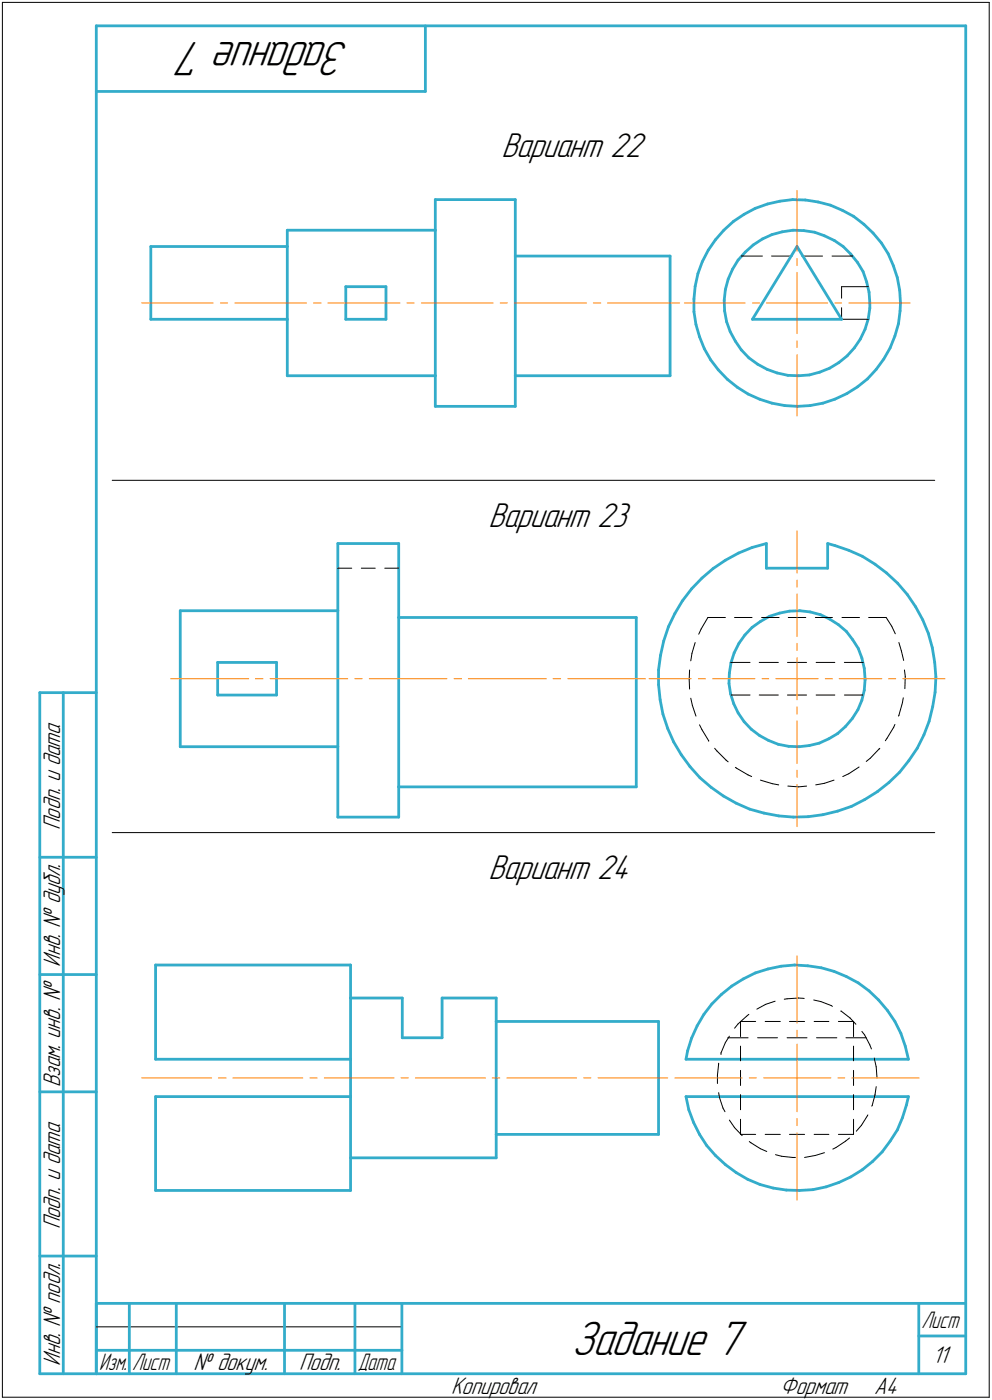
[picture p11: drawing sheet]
<svg xmlns="http://www.w3.org/2000/svg" width="211mm" height="298mm" viewBox="0 0 211 298" stroke-linecap="round" stroke-linejoin="round" font-family="sans-serif">
<g fill="none" stroke="#000" stroke-width=".21">
<path d="M.5 .5v297zM.5 .5h210zM210.5 .5v297zM157.7 54.5h4.5zM164.2 54.5h4.4zM170.6 54.5h4.4zM177 54.5h4.4zM179.1 61h5.6zM179.1 61v2.5zM179.1 65.5v2.5zM179.1 68h5.6zM23.9 102.3h175z"/>
<path d="M71.9 121h2.9zM76.9 121h2.9zM81.9 121h2.9zM147.2 139.1l-.2 1.6zM147.9 136.8l-.7 2.3zM149.2 133.9l-.5 1.1zM150.6 131.5h3.7zM150.6 131.5l-1.4 2.4zM156.3 131.5h3.7zM162.1 131.5h3.7zM167.7 131.5h3.7zM173.5 131.5h3.6z"/>
<path d="M179.2 131.5h3.7zM184.8 131.5h3.8zM188.6 131.5l1.1 1.8zM189.7 133.3l.8 1.7zM191.3 136.8l.5 1.7zM191.8 138.5l.5 2.1zM146.6 144.7l.1 2zM146.7 142.7l-.1 2zM147 148.7l.3 1.5zM147.3 150.2l.8 2.3zM148.8 154.3l.6 1.1zM149.4 155.4l1.4 2.3z"/>
<path d="M150.8 157.7h.1M152.1 159.3l.5 .6zM152.6 159.9l1.9 2zM155.5 141.1h4.1zM155.5 148h4.1zM161.5 141.1h4.1zM161.5 148h4.1zM167.6 141.1h4zM167.6 148h4zM173.7 141.1h3.9zM173.7 148h3.9zM179.7 141.1h3.9z"/>
<path d="M179.7 148h3.9zM187 159.5l-1.8 2zM187.2 159.3l-.2 .2zM188.7 157.2l-.3 .5zM190.2 154.9l-1.5 2.3zM190.4 154.3l-.2 .6zM191.3 152.3l-.1 .2zM192 149.6l-.7 2.7zM192.2 148.6l-.2 1zM192.4 142.7l.2 1.3zM192.6 144l-.1 2.6zM23.9 177.3h175z"/>
<path d="M154.5 161.9l.4 .3zM156.5 163.4l.2 .2zM156.7 163.6l2.5 1.4zM159.2 165l.7 .4zM161.8 166.1l2.5 .8zM164.3 166.9l1.4 .2zM167.6 167.4l2.3 .2zM169.9 167.6l1.7-.2zM173.6 167.1l1.8-.3zM175.4 166.8l2.1-.7zM179.3 165.4l1.3-.6zM180.6 164.8l2.2-1.5z"/>
<path d="M184.3 162.1l.9-.6zM157.1 218l1.7-1.6zM157.1 218l-.8 .9zM157.6 217.5v3.2zM157.6 217.5h3.2zM158.8 216.4l.5-.4zM161 214.9l1.9-1zM162.8 217.5h3.2zM162.9 213.9l2-.7zM166.9 212.8l.6-.1zM167.5 212.7l2.4-.2zM168 217.5h3.2z"/>
<path d="M169.9 212.5l1.2 .1zM173.1 212.9l1.6 .4zM173.2 217.5h3.2zM174.7 213.3l2.2 .8zM176.9 214.1l.2 .2zM178.4 217.5h3.2zM179 215.3h.1M179 215.3l1.8 1.4zM180.8 216.7l1.3 1.4zM181.6 217.5v3.2zM183.4 219.6l.6 .8zM152.7 228.9v1.8z"/>
<path d="M152.9 226.4v.2zM152.9 226.6l-.2 2.3zM152.9 232.7l.2 1zM153.1 233.7l.7 2.3zM153.4 224.2v.3zM153.8 236l.5 .7zM154.3 222l-.9 2.2zM154.9 221h4.3zM155.2 220.6l-.9 1.4zM155.2 238.5l1.1 1.6zM157.6 222.8v3.1zM157.6 227.9v3.2z"/>
<path d="M157.6 233.1v3.2zM157.6 238.3v3.3zM161.2 221h4.2zM167.5 221h4.2zM173.7 221h4.4zM180 221h4.3zM181.6 238.3v3.3zM181.6 233.1v3.2zM181.6 227.9v3.2zM181.6 222.8v3.1zM183.3 239.6l-1.1 1.3zM184 220.4l1.1 2.1z"/>
<path d="M184.6 237.6l-1.3 2zM184.7 237.4l-.1 .2zM185.1 222.5l.3 .9zM185.6 235.4l-.1 .1zM186 225.3l.4 1.9zM186.2 233.1l-.6 2.3zM186.4 227.2l.2 2.3zM186.4 231.4l-.2 1.7zM156.3 240.1l1.6 1.7zM157.6 241.6h3.2zM159.4 243.1l.4 .2zM159.8 243.3l2 1.3z"/>
<path d="M161.8 244.6l1.4 .6zM162.8 241.6h3.2zM165 245.9l1.3 .3zM166.3 246.2l2.4 .3zM168 241.6h3.2zM168.7 246.5h.5zM171.2 246.5l2.3-.5zM173.2 241.6h3.2zM173.5 246l1.9-.6zM177.2 244.7l.7-.4zM177.9 244.3l2-1.3zM178.4 241.6h3.2z"/>
<path d="M179.9 243l.9-.7zM.5 297.5h210zM20.5 282.5h65z"/>
</g>
<g fill="none" stroke="#33acca" stroke-width=".59">
<path d="M20.5 5.5v287zM20.5 5.5h185zM20.5 19.5h70zM90.5 5.5v14zM205.5 5.5v287zM32.1 52.5h29zM32.1 52.5v15.5zM61.1 49h31.5zM61.1 49v3.5zM61.1 52.5v15.5zM92.6 42.5h17zM92.6 42.5v6.5z"/>
<path d="M92.6 49v31zM109.6 54.5h33zM109.6 42.5v12zM109.6 54.5v25.5zM142.6 54.5v25.5zM148.5 58.3l-.6 2.7zM149.4 55.7l-.9 2.6zM150.7 53.3l-1.3 2.4zM152.2 51.1l-1.5 2.2zM154 49l2-1.8zM154 49l-1.8 2.1zM154.9 59.4l-.6 2.2z"/>
<path d="M155.9 57.3l-1 2.1zM156 47.2l2.3-1.6zM157.1 55.4l-1.2 1.9zM158.3 45.6l2.4-1.2zM158.6 53.7l1.7-1.5zM158.6 53.7l-1.5 1.7zM160.3 52.2l1.9-1.3zM160.7 44.4l2.6-1zM162.2 50.9l2.1-.9zM163.3 43.4l2.6-.6zM164.3 50l2.2-.6zM165.9 42.8l2.8-.3z"/>
<path d="M166.5 49.4l2.2-.4zM168.7 42.5l2.7 .1zM168.7 49l2.3 .1zM169.6 52.5l-9.5 15.5zM169.6 52.5l9.5 15.5zM171 49.1l2.3 .3zM171.4 42.6l2.7 .4zM173.3 49.4l2.1 .8zM174.1 43l2.6 .7zM175.4 50.2l2.1 1zM176.7 43.7l2.5 1.1zM177.5 51.2l1.9 1.3z"/>
<path d="M179.2 44.8l2.4 1.3zM179.4 52.5l1.6 1.6zM181 54.1l1.5 1.8zM181.6 46.1l2.2 1.7zM182.5 55.9l1.1 1.9zM183.6 57.8l.8 2.2zM183.8 47.8l2 1.8zM185.8 49.6l1.7 2.1zM187.5 51.7l1.5 2.3zM189 54l1.1 2.6zM190.1 56.6l.8 2.5zM190.9 59.1l.5 2.7z"/>
<path d="M32.1 68h29zM61.1 68v12zM73.6 61v7zM73.6 68h8.5zM73.6 61h8.5zM82.1 61v7zM147.7 63.7v2.7zM147.7 66.4l.4 2.7zM147.9 61l-.2 2.7zM148.1 69.1l.7 2.6zM148.8 71.7l1.1 2.6zM149.9 74.3l1.3 2.3z"/>
<path d="M151.2 76.6l1.6 2.1zM152.8 78.7l2 2.1zM154.1 63.9l.1 2.3zM154.2 66.2l.4 2.3zM154.3 61.6l-.2 2.3zM154.6 68.5l.8 2.1zM155.4 70.6l1.1 2zM156.5 72.6l1.2 1.9zM157.7 74.5l1.6 1.7zM159.3 76.2l1.9 1.4zM160.1 68h19zM161.2 77.6l2 1.1z"/>
<path d="M163.2 78.7l2.2 .7zM165.4 79.4l2.2 .5zM167.6 79.9l2.3 .1zM172.2 79.8l2.2-.6zM174.4 79.2l2.1-.8zM176.5 78.4l2-1.2zM178.5 77.2l1.8-1.4zM181.8 74.1l-1.5 1.7zM183 72.2l-1.2 1.9zM184.1 70.1l-1.1 2.1zM184.4 60l.5 2.2zM184.7 67.9l-.6 2.2z"/>
<path d="M184.9 62.2l.2 2.3zM185.1 65.6l-.4 2.3zM185.1 64.5v1.1zM186.4 78.7l-1.8 2zM188 76.5l-1.6 2.2zM189.4 74.1l-1.4 2.4zM190.4 71.5l-1 2.6zM191.2 68.9l-.8 2.6zM191.4 61.8l.2 2.7zM191.5 66.2l-.3 2.7zM191.6 64.5l-.1 1.7zM61.1 80h31.5z"/>
<path d="M92.6 80v6.5zM92.6 86.5h17zM109.6 80v6.5zM109.6 80h33zM154.8 80.8l2.1 1.7zM156.9 82.5l2.3 1.4zM159.2 83.9l2.4 1.1zM161.6 85l2.7 .9zM164.3 85.9l2.7 .5zM167 86.4l2.7 .1zM169.7 86.5l2.7-.1zM169.9 80l2.3-.2z"/>
<path d="M172.4 86.4l2.7-.5zM175.1 85.9l2.5-.9zM177.6 85l2.6-1.2zM180.2 83.8l2.3-1.4zM182.5 82.4l2.1-1.7zM71.9 115.7h12.9zM71.9 115.7v14.3zM84.8 115.7v15.8zM154.3 119.3l2.8-1.5zM157.1 117.8l2.9-1.2zM160 116.6l3.1-.9zM163.1 115.7v5.3z"/>
<path d="M176.1 115.7v5.3zM176.1 115.7l1.5 .5zM177.6 116.2l3 1zM180.6 117.2l2.9 1.2zM183.5 118.4l2.7 1.7zM38.4 130v29zM38.4 130h33.5zM71.9 130v29zM84.8 131.5h50.6zM84.8 131.5v36.1zM135.4 131.5v36.1zM140.5 139.5l-.4 3.2z"/>
<path d="M141.2 136.5l-.7 3zM142.2 133.4l-1 3.1zM143.6 130.6l-1.4 2.8zM145.2 127.9l-1.6 2.7zM147.2 125.4l-2 2.5zM149.4 123.1l2.3-2zM149.4 123.1l-2.2 2.3zM151.7 121.1l2.6-1.8zM156.2 139l-.7 2.1zM157.2 137l-1 2zM158.5 135.2l-1.3 1.8zM160 133.6l1.8-1.3z"/>
<path d="M160 133.6l-1.5 1.6zM161.8 132.3l1.9-1.1zM163.1 121h13zM163.7 131.2l2.2-.6zM165.9 130.6l2.1-.5zM168 130.1l2.2-.1zM170.2 130l2.2 .3zM172.4 130.3l2.2 .6zM174.6 130.9l1.9 .9zM176.5 131.8l1.9 1.2zM178.4 133l1.7 1.5zM180.1 134.5l1.3 1.7z"/>
<path d="M181.4 136.2l1.2 1.9zM182.6 138.1l.8 2zM186.2 120.1l2.4 1.9zM188.6 122l2.4 2.2zM191 124.2l2 2.4zM193 126.6l1.8 2.6zM194.8 129.2l1.5 2.8zM196.3 132l1.2 2.9zM197.5 134.9l.9 3zM198.4 137.9l.5 3.2zM8.5 147.5v145zM8.5 147.5h12z"/>
<path d="M13.5 147.5v145zM38.4 159h33.5zM46.3 141.1v6.9zM46.3 148h12.5zM46.3 141.1h12.5zM58.8 141.1v6.9zM71.9 159v15zM140.1 142.7v3.1zM140.1 145.8l.4 3.2zM140.5 149l.6 3.1zM141.1 152.1l1 3zM142.1 155.1l1.2 2.9z"/>
<path d="M143.3 158l1.6 2.7zM155.1 145.5l.3 2.2zM155.2 143.3l-.1 2.2zM155.4 147.7l.7 2.2zM155.5 141.1l-.3 2.2zM156.1 149.9l1 1.9zM157.1 151.8l1.2 1.9zM158.3 153.7l1.6 1.6zM159.9 155.3l1.7 1.3zM161.6 156.6l1.9 1zM163.5 157.6l2.1 .9zM165.6 158.5l2.2 .4z"/>
<path d="M167.8 158.9l2.2 .1zM170 159l2.2-.3zM172.2 158.7l2.1-.5zM174.3 158.2l2.1-.9zM176.4 157.3l1.8-1.1zM178.2 156.2l1.7-1.5zM181.4 153l-1.5 1.7zM182.5 151.1l-1.1 1.9zM183.4 140.1l.5 2.2zM183.4 149.1l-.9 2zM183.9 142.3l.2 2.2zM183.9 147l-.5 2.1z"/>
<path d="M184.1 144.8l-.2 2.2zM184.1 144.5v.3zM195.2 159.3l-1.8 2.7zM196.6 156.5l-1.4 2.8zM197.7 153.6l-1.1 2.9zM198.5 150.5l-.8 3.1zM198.9 141.1l.2 3.1zM199 147.4l-.5 3.1zM199.1 144.2l-.1 3.2zM71.9 174h12.9zM84.8 167.6v6.4zM84.8 167.6h50.6z"/>
<path d="M144.9 160.7l1.9 2.5zM146.8 163.2l2.1 2.4zM148.9 165.6l2.4 2zM151.3 167.6l2.6 1.9zM153.9 169.5l2.7 1.5zM156.6 171l2.9 1.3zM159.5 172.3l3.1 .8zM162.6 173.1l3.1 .6zM165.7 173.7l3.1 .3zM168.8 174l3.2-.1zM172 173.9l3.1-.4zM175.1 173.5l3.1-.8z"/>
<path d="M178.2 172.7l3-1zM181.2 171.7l2.8-1.4zM184 170.3l2.7-1.7zM186.7 168.6l2.4-2zM189.1 166.6l2.3-2.2zM193.4 162l-2 2.4zM8.5 182.5h12zM8.5 207.5h12zM33.1 205.5v20.1zM33.1 205.5h41.5zM74.6 212.5h11zM74.6 212.5v13.1z"/>
<path d="M74.6 205.5v7zM85.6 212.5v8.5zM94.1 212.5h11.5zM94.1 212.5v8.5zM105.6 217.5h34.5zM105.6 217.5v24.1zM105.6 212.5v5zM140.1 217.5v24.1zM148.3 218.4l-1.1 2.7zM149.8 216l-1.5 2.4zM151.5 213.8l-1.7 2.2zM153.5 211.8l2.2-1.8z"/>
<path d="M153.5 211.8l-2 2zM155.7 210l2.5-1.6zM158.2 208.4l2.5-1.2zM160.7 207.2l2.7-.9zM163.4 206.3l2.8-.6zM166.2 205.7l2.9-.2zM169.1 205.5l2.8 .2zM171.9 205.7l2.9 .4zM174.8 206.1l2.7 .7zM177.5 206.8l2.6 1.1zM180.1 207.9l2.5 1.4zM182.6 209.3l2.3 1.7z"/>
<path d="M184.9 211l2 1.9zM186.9 212.9l1.9 2.2zM188.8 215.1l1.6 2.4zM190.4 217.5l1.3 2.5zM8.5 232.5h12zM33.1 225.6h41.5zM33.1 233.5h41.5zM33.1 233.5v20zM74.6 225.6v7.9zM74.6 233.5v20zM85.6 221h8.5zM146 225.6h47.3z"/>
<path d="M146 233.5h47.3zM146 233.5l.6 2.8zM146.3 223.8l-.3 1.8zM146.6 236.3l1 2.7zM147.2 221.1l-.9 2.7zM147.6 239l1.2 2.6zM191.7 220l.9 2.8zM192 238l-1.1 2.6zM192.6 222.8l.7 2.8zM192.9 235.3l-.9 2.7zM193.3 233.5l-.4 1.8zM33.1 253.5h41.5z"/>
<path d="M74.6 246.5h31zM105.6 241.6v4.9zM105.6 241.6h34.5zM148.8 241.6l1.6 2.3zM150.4 243.9l1.8 2.1zM152.2 246l2.1 2zM154.3 248l2.3 1.7zM156.6 249.7l2.5 1.4zM159.1 251.1l2.6 1.1zM161.7 252.2l2.8 .8zM164.5 253l2.8 .4zM167.3 253.4l2.8 .1z"/>
<path d="M170.1 253.5l2.9-.2zM173 253.3l2.8-.6zM175.8 252.7l2.7-.9zM178.5 251.8l2.5-1.2zM181 250.6l2.5-1.5zM183.5 249.1l2.2-1.8zM185.7 247.3l2-2zM189.4 243l-1.7 2.3zM190.9 240.6l-1.5 2.4zM8.5 267.5h12zM20.5 277.5h185zM20.5 277.5v15z"/>
<path d="M27.5 277.5v15zM37.5 277.5v15zM60.5 277.5v15zM75.5 277.5v15zM85.5 277.5v15zM195.5 277.5v15zM8.5 292.5h12zM20.5 292.5h185zM20.5 287.5h7zM27.5 287.5h10zM37.5 287.5h23zM60.5 287.5h15z"/>
<path d="M75.5 287.5h10zM195.5 284.5h10z"/>
</g>
<g fill="none" stroke="#ff8000" stroke-width=".21">
<path d="M169.6 40.6v12.9zM169.6 55v1.6zM169.6 58v6.5zM30.1 64.5h15.3zM46.9 64.5h1.5zM50 64.5h15.2zM66.7 64.5h1.6zM69.8 64.5h15.3zM86.6 64.5h1.5zM89.7 64.5h15.2zM106.4 64.5h1.5zM109.5 64.5h15.3z"/>
<path d="M126.2 64.5h1.6zM129.3 64.5h15.3zM145.6 64.5h13zM160.1 64.5h1.5zM163.1 64.5h6.5zM169.6 75.5v13.1zM169.6 72.6v1.4zM169.6 64.5v6.5zM169.6 64.5h6.5zM177.6 64.5h1.5zM180.6 64.5h13zM169.6 113v9z"/>
<path d="M169.6 123.5v1.6zM169.6 126.5v9.1zM169.6 137v1.5zM36.3 144.5h16.6zM54.4 144.5h1.6zM57.5 144.5h16.5zM75.5 144.5h1.5zM78.6 144.5h16.5zM96.6 144.5h1.6zM99.7 144.5h16.5zM117.7 144.5h1.6zM120.8 144.5h16.5z"/>
<path d="M138.1 144.5h9zM148.6 144.5h1.5zM151.6 144.5h9zM162.1 144.5h1.5zM165.1 144.5h4.5zM169.6 140v4.5zM169.6 153.5v9.1zM169.6 150.5v1.6zM169.6 144.5v4.5zM169.6 144.5h4.5zM175.6 144.5h1.5zM178.6 144.5h9z"/>
<path d="M189.1 144.5h1.5zM192.1 144.5h9zM169.6 167v9zM169.6 164v1.5zM169.6 203.5v14.3zM169.6 219.4v1.4zM30.1 229.5h14.9zM46.5 229.5h1.6zM49.5 229.5h14.9zM66 229.5h1.5zM69 229.5h14.8zM85.3 229.5h1.6z"/>
<path d="M88.4 229.5h14.9zM104.7 229.5h1.6zM107.9 229.5h14.8zM124.2 229.5h1.5zM127.3 229.5h14.8zM143.6 229.5h14.3zM159.4 229.5h1.6zM162.5 229.5h7.1zM169.6 238.2v1.5zM169.6 229.5v7.2zM169.6 222.3v7.2zM169.6 229.5h7.2z"/>
<path d="M178.3 229.5h1.4zM181.3 229.5h14.3zM169.6 241.2v14.3z"/>
</g>
<g fill="#fff" stroke="#fff" stroke-width=".21">
<path d="M106.7 27.9h31.3zM106.7 27.9h31.3zM106.7 28h31.3zM106.7 28.1h31.3zM106.7 28.2h31.3zM106.7 28.3h31.3zM106.7 28.4h31.3zM106.7 28.4h31.3zM106.7 28.5h31.3zM106.7 28.6h31.3zM106.7 28.7h31.3zM106.7 28.8h31.3zM106.7 28.9h31.3zM106.7 29h31.3zM106.7 29h31.3zM106.7 29.1h31.3zM106.7 29.2h31.3zM106.7 29.3h31.3zM106.7 29.4h31.3zM106.7 29.5h31.3zM106.7 29.5h31.3zM106.7 29.6h31.3zM106.7 29.7h31.3zM106.7 29.8h31.3zM106.7 29.9h31.3zM106.7 30h31.3zM106.7 30.1h31.3zM106.7 30.1h31.3zM106.7 30.2h31.3zM106.7 30.3h31.3zM106.7 30.4h31.3zM106.7 30.5h31.3zM106.7 30.6h31.3zM106.7 30.6h31.3zM106.7 30.7h31.3zM106.7 30.8h31.3zM106.7 30.9h31.3zM106.7 31h31.3zM106.7 31.1h31.3zM106.7 31.2h31.3zM106.7 31.2h31.3zM106.7 31.3h31.3zM106.7 31.4h31.3zM106.7 31.5h31.3zM106.7 31.6h31.3zM106.7 31.7h31.3zM106.7 31.7h31.3zM106.7 31.8h31.3zM106.7 31.9h31.3zM106.7 32h31.3zM106.7 32.1h31.3zM106.7 32.2h31.3zM106.7 32.3h31.3zM106.7 32.3h31.3zM106.7 32.4h31.3zM106.7 32.5h31.3zM106.7 32.6h31.3zM106.7 32.7h31.3zM106.7 32.8h31.3zM106.7 32.9h31.3zM106.7 32.9h31.3zM106.7 33h31.3zM106.7 33.1h31.3zM106.7 33.2h31.3zM106.7 33.3h31.3zM106.7 33.4h31.3zM106.7 33.4h31.3zM106.7 33.5h31.3zM106.7 33.6h31.3zM106.7 33.7h31.3zM106.7 33.8h31.3zM106.7 33.9h31.3zM106.7 34h31.3zM106.7 34h31.3zM106.7 34.1h31.3zM106.7 34.2h31.3zM106.7 34.3h31.3zM106.7 34.4h31.3zM106.7 34.5h31.3zM106.7 34.5h31.3zM106.7 34.6h31.3zM106.7 34.7h31.3zM106.7 34.8h31.3zM106.7 34.9h31.3zM106.7 35h31.3z"/>
<path d="M103.9 106.7h31zM103.9 106.8h31zM103.9 106.8h31zM103.9 106.9h31zM103.9 107h31zM103.9 107.1h31zM103.9 107.2h31zM103.9 107.3h31zM103.9 107.4h31zM103.9 107.4h31zM103.9 107.5h31zM103.9 107.6h31zM103.9 107.7h31zM103.9 107.8h31zM103.9 107.9h31zM103.9 107.9h31zM103.9 108h31zM103.9 108.1h31zM103.9 108.2h31zM103.9 108.3h31zM103.9 108.4h31zM103.9 108.5h31zM103.9 108.5h31zM103.9 108.6h31zM103.9 108.7h31zM103.9 108.8h31zM103.9 108.9h31zM103.9 109h31zM103.9 109.1h31zM103.9 109.1h31zM103.9 109.2h31zM103.9 109.3h31zM103.9 109.4h31zM103.9 109.5h31zM103.9 109.6h31zM103.9 109.6h31zM103.9 109.7h31zM103.9 109.8h31zM103.9 109.9h31zM103.9 110h31zM103.9 110.1h31zM103.9 110.2h31zM103.9 110.2h31zM103.9 110.3h31zM103.9 110.4h31zM103.9 110.5h31zM103.9 110.6h31zM103.9 110.7h31zM103.9 110.7h31zM103.9 110.8h31zM103.9 110.9h31zM103.9 111h31zM103.9 111.1h31zM103.9 111.2h31zM103.9 111.3h31zM103.9 111.3h31zM103.9 111.4h31zM103.9 111.5h31zM103.9 111.6h31zM103.9 111.7h31zM103.9 111.8h31zM103.9 111.8h31zM103.9 111.9h31zM103.9 112h31zM103.9 112.1h31zM103.9 112.2h31zM103.9 112.3h31zM103.9 112.4h31zM103.9 112.4h31zM103.9 112.5h31zM103.9 112.6h31zM103.9 112.7h31zM103.9 112.8h31zM103.9 112.9h31zM103.9 112.9h31zM103.9 113h31zM103.9 113.1h31zM103.9 113.2h31zM103.9 113.3h31zM103.9 113.4h31zM103.9 113.5h31zM103.9 113.5h31zM103.9 113.6h31zM103.9 113.7h31z"/>
<path d="M103.9 181.7h31.3zM103.9 181.8h31.3zM103.9 181.9h31.3zM103.9 181.9h31.3zM103.9 182h31.3zM103.9 182.1h31.3zM103.9 182.2h31.3zM103.9 182.3h31.3zM103.9 182.4h31.3zM103.9 182.5h31.3zM103.9 182.5h31.3zM103.9 182.6h31.3zM103.9 182.7h31.3zM103.9 182.8h31.3zM103.9 182.9h31.3zM103.9 183h31.3zM103.9 183h31.3zM103.9 183.1h31.3zM103.9 183.2h31.3zM103.9 183.3h31.3zM103.9 183.4h31.3zM103.9 183.5h31.3zM103.9 183.6h31.3zM103.9 183.6h31.3zM103.9 183.7h31.3zM103.9 183.8h31.3zM103.9 183.9h31.3zM103.9 184h31.3zM103.9 184.1h31.3zM103.9 184.1h31.3zM103.9 184.2h31.3zM103.9 184.3h31.3zM103.9 184.4h31.3zM103.9 184.5h31.3zM103.9 184.6h31.3zM103.9 184.7h31.3zM103.9 184.7h31.3zM103.9 184.8h31.3zM103.9 184.9h31.3zM103.9 185h31.3zM103.9 185.1h31.3zM103.9 185.2h31.3zM103.9 185.3h31.3zM103.9 185.3h31.3zM103.9 185.4h31.3zM103.9 185.5h31.3zM103.9 185.6h31.3zM103.9 185.7h31.3zM103.9 185.8h31.3zM103.9 185.8h31.3zM103.9 185.9h31.3zM103.9 186h31.3zM103.9 186.1h31.3zM103.9 186.2h31.3zM103.9 186.3h31.3zM103.9 186.4h31.3zM103.9 186.4h31.3zM103.9 186.5h31.3zM103.9 186.6h31.3zM103.9 186.7h31.3zM103.9 186.8h31.3zM103.9 186.9h31.3zM103.9 186.9h31.3zM103.9 187h31.3zM103.9 187.1h31.3zM103.9 187.2h31.3zM103.9 187.3h31.3zM103.9 187.4h31.3zM103.9 187.5h31.3zM103.9 187.5h31.3zM103.9 187.6h31.3zM103.9 187.7h31.3zM103.9 187.8h31.3zM103.9 187.9h31.3zM103.9 188h31.3zM103.9 188h31.3zM103.9 188.1h31.3zM103.9 188.2h31.3zM103.9 188.3h31.3zM103.9 188.4h31.3zM103.9 188.5h31.3zM103.9 188.6h31.3zM103.9 188.6h31.3zM103.9 188.7h31.3z"/>
</g>
<g font-size="10.9">
<text x="74.4" y="9" transform="rotate(-180 74.4 9)">Задание 7</text>
<text x="121.6" y="288.5">Задание 7</text>
</g>
<g font-size="7.8">
<text x="106.7" y="33.5">Вариант 22</text>
<text x="103.9" y="112.3">Вариант 23</text>
<text x="103.9" y="187.3">Вариант 24</text>
</g>
<g font-size="5.4">
<text x="12.8" y="176.7" transform="rotate(-90 12.8 176.7)">Подп. и дата</text>
<text x="12.8" y="205.8" transform="rotate(-90 12.8 205.8)">Инв. № дубл.</text>
<text x="12.8" y="231.6" transform="rotate(-90 12.8 231.6)">Взам. инв. №</text>
<text x="12.8" y="261.7" transform="rotate(-90 12.8 261.7)">Подп. и дата</text>
<text x="12.8" y="290.8" transform="rotate(-90 12.8 290.8)">Инв. № подл.</text>
<text x="41.2" y="291.8">№ докум.</text>
<text x="63.6" y="291.8">Подп.</text>
<text x="198.4" y="290.3">11</text>
<text x="96" y="296.8">Копировал</text>
<text x="166" y="296.8">Формат</text>
<text x="186" y="296.8">A4</text>
</g>
<g font-size="5.3">
<text x="196.1" y="282.8">Лист</text>
<text x="21.1" y="291.8">Изм.</text>
<text x="28.1" y="291.8">Лист</text>
<text x="76.1" y="291.8">Дата</text>
</g>
</svg>
